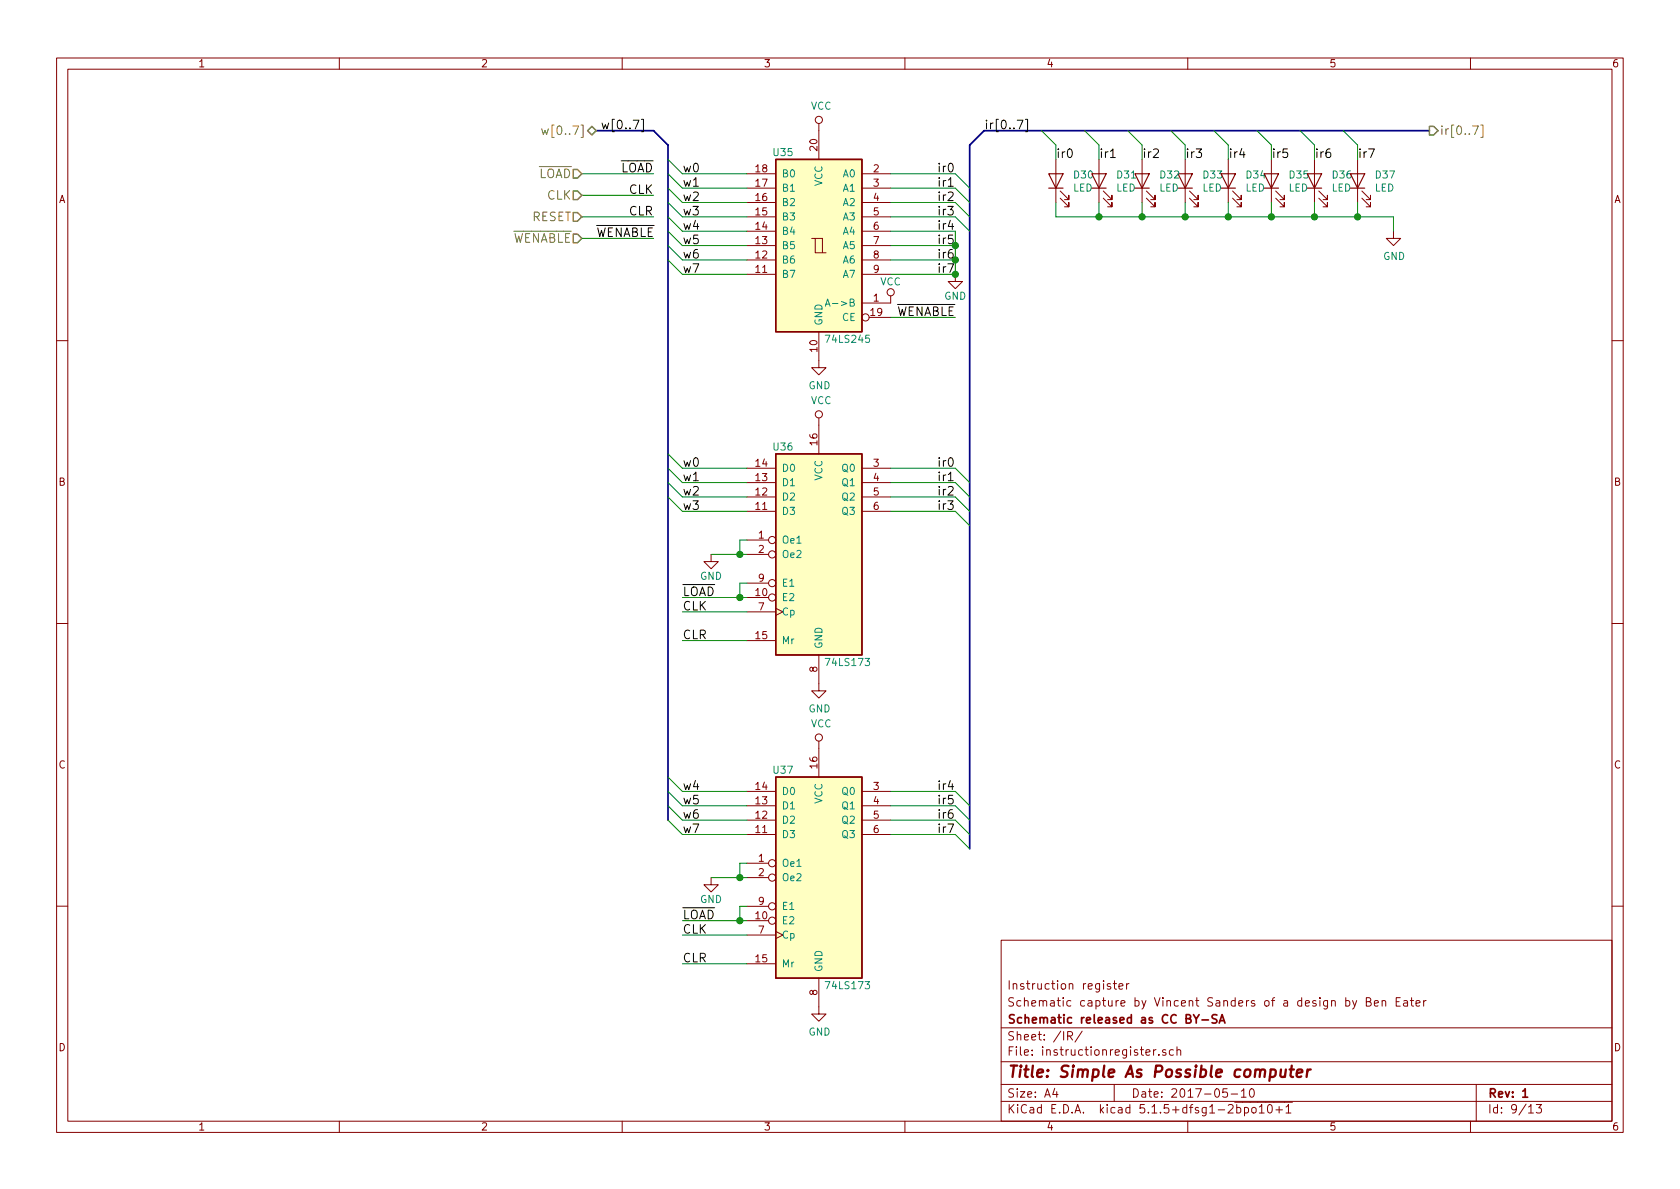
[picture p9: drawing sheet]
<svg xmlns="http://www.w3.org/2000/svg" width="297mm" height="210mm" viewBox="0 0 297 210" stroke-linecap="round" stroke-linejoin="round" font-family="sans-serif">
<g fill="none" stroke="#840000" stroke-width=".18">
<path d="M10 10.3h277v189.9h-277zM12 12.2h273v186.1h-273zM60 10.3v1.9M110 10.3v1.9M160 10.3v1.9M210 10.3v1.9M260 10.3v1.9M132.1 38.3h5.1M132.1 35.8h5.1M132.1 33.3h5.1M132.1 30.7h5.1M144.8 21.8v6.4"/>
<path d="M152.4 38.3h5.1M152.4 35.8h5.1M152.4 33.3h5.1M152.4 30.7h5.1M186.7 28.2v7.6M187.5 35l1.5 1.6v-.8v.8h-.8M187.5 33.8l1.5 1.5v-.8v.8h-.8M194.3 28.2v7.6M195.1 35l1.5 1.6v-.8v.8h-.8M195.1 33.8l1.5 1.5v-.8v.8h-.8M201.9 28.2v7.6M202.7 35l1.5 1.6v-.8v.8h-.7"/>
<path d="M202.7 33.8l1.5 1.5v-.8v.8h-.7M209.5 28.2v7.6M210.3 35l1.5 1.6v-.8v.8h-.7M210.3 33.8l1.5 1.5v-.8v.8h-.7M217.2 28.2v7.6M217.9 35l1.6 1.6v-.8v.8h-.8M217.9 33.8l1.6 1.5v-.8v.8h-.8M224.8 28.2v7.6M225.6 35l1.5 1.6v-.8v.8h-.8M225.6 33.8l1.5 1.5v-.8v.8h-.8M232.4 28.2v7.6M233.2 35l1.5 1.6v-.8v.8h-.8"/>
<path d="M233.2 33.8l1.5 1.5v-.8v.8h-.8M240 28.2v7.6M240.8 35l1.5 1.6v-.8v.8h-.7M240.8 33.8l1.5 1.5v-.8v.8h-.7M132.1 48.5h5.1M132.1 46h5.1M132.1 43.4h5.1M132.1 40.9h5.1M143.5 42.2h.6v2.5h1.9M144.1 42.2h1.3v2.5M144.8 58.7v6.3h1.2l-1.2 1.3-1.3-1.3h1.3M152.4 48.5h5.1"/>
<path d="M152.4 46h5.1M152.4 43.4h5.1M152.4 40.9h5.1M153.7 56.1h3.8M157.5 52.3v1.3h-5.1M168.9 48.5v1.3h1.3l-1.3 1.2-1.3-1.2h1.3M246.4 40.9v1.3h1.2l-1.2 1.2-1.3-1.2h1.3M10 60.2h2M144.8 73.9v6.4M285 60.2h2M125.7 98v1.3h1.3l-1.3 1.3-1.2-1.3h1.2M132.1 95.5h3.8"/>
<path d="M132.1 90.4h5.1M132.1 87.9h5.1M132.1 85.3h5.1M132.1 82.8h5.1M132.1 98h3.8M152.4 90.4h5.1M152.4 87.9h5.1M152.4 85.3h5.1M152.4 82.8h5.1M10 110.3h2M132.1 105.7h3.8M132.1 113.3h5.1"/>
<path d="M132.1 108.2h5.1M132.1 103.1h3.8M137.2 107.6l1.2 .6-1.2 .6M144.8 115.8v6.4h1.2l-1.2 1.2-1.3-1.2h1.3M285 110.3h2M132.1 139.9h5.1M144.8 131.1v6.3M152.4 139.9h5.1M125.7 155.2v1.3h1.3l-1.3 1.2-1.2-1.2h1.2M132.1 152.6h3.8M132.1 147.6h5.1M132.1 145h5.1"/>
<path d="M132.1 142.5h5.1M132.1 155.2h3.8M152.4 147.6h5.1M152.4 145h5.1M152.4 142.5h5.1M10 160.2h2M132.1 162.8h3.8M132.1 170.4h5.1M132.1 165.3h5.1M132.1 160.3h3.8M137.2 164.7l1.2 .6-1.2 .7M144.8 173v6.3h1.2l-1.2 1.3-1.3-1.3h1.3"/>
<path d="M177 166.3h108v32h-108zM196.3 174a.37 .37 0 0 0-.5 .1v.3l.5 .1 .1 .1-.2 .3-.4-.1M196.8 173.9h.6M197.1 173.4v1.3l.3 .2M197.8 174.4l.8-.1-.1-.3-.5-.1-.2 .2 .1 .7h.6M199.2 173.9v1M199.6 173.9l-.4 .3M237.9 177l.5-.1 .3 .3-.1 .6-.2 .1-.5-.1M239.1 176.9l.4 1M239.9 176.9l-.5 1.4-.3 .1M241.6 177.1h.5l.2-.1 .1-.3-.3-.3h-.5v1.5h.5l.3-.3a.41 .41 0 0 0-.3-.5M243 177.4l.7-.1-.1-.3-.4-.1-.2 .2 .1 .7h.5"/>
<path d="M244.4 177.1v-.1a.37 .37 0 0 1 .6 .1v.8M244.4 176.9v1M246.9 177.1h.5M247.6 176.4h-.7v1.5h.7M248.2 177h.6l.1 .9M248.9 177.3l-.5 .1-.3 .2 .3 .3 .5-.1M249.4 176.9h.5M249.6 176.4v1.3l.3 .2M250.4 177.4l.7-.1-.1-.3-.4-.1-.2 .2v.7h.6M251.7 176.9v1M252.1 176.9l-.4 .3M285 160.2h2"/>
<path d="M60 198.3v1.9M110 198.3v1.9M160 198.3v1.9M177 194.8h108M177 191.8h108M177 187.8h108M177 181.8h108M186.5 192.5l-.4 1h1M186.8 193v1M188.8 183.2l.7-.1 .1-.2v-.3l-.3-.2h-.5v1.5M189.1 183.2l.5 .7M191.3 182.3l-1.2 2"/>
<path d="M197 191.8v3M204 185.6v1M204.4 185.6l-.4 .3M204.9 186.5v.1M206.1 185.7a.37 .37 0 0 0-.6 .1l.1 .2 .5 .2 .1 .1-.2 .3-.5-.1M207.5 185.7l-.5-.1-.2 .3v.6l.2 .1 .5-.1M208.1 185.7h.1a.37 .37 0 0 1 .6 .1v.8M208.1 185.1v1.5M210 198.3v1.9M217 192.5h-.7l-.1 .7 .2-.1 .5 .1 .1 .2v.5l-.2 .1-.6-.1M217.7 193.5h1.1M218.3 194.9h10.2"/>
<path d="M218.7 195.9l.4-.1 .3 .3-.1 .6h-.6M218.7 195.3v1.5M219.5 193l.4-.5v1.5M219.5 194h.8M220 195.9l.4-.1 .4 .3-.1 .6-.3 .1-.4-.1M220 195.8v1.5M221.1 192.6l.2-.1a.8 .8 0 0 1 .5 .8 .8 .8 0 0 1-.5 .7 1 1 0 0 1-.2-1.4zM221.4 196l.2-.2 .4 .2v.7l-.2 .1-.4-.1zM222.7 195.8l.4-.5v1.5M222.7 196.8h.8M224.2 195.5l.4-.2a.94 .94 0 0 1 0 1.5l-.4-.3-.1-.6zM225.6 196.3h1.1"/>
<path d="M226.2 195.7v1.1M227.4 195.8l.4-.5v1.5M227.4 196.8h.8M260 198.3v1.9M261 191.8v6.5M270.3 195.8l.4-.5v1.5M270.3 196.8h.8M271.6 195.3h.9l-.4 .6 .4 .1v.7l-.2 .1-.7-.1"/>
<circle cx="144.8" cy="21.2" r=".63"/>
<circle cx="153" cy="56.1" r=".63"/>
<circle cx="157.5" cy="51.7" r=".63"/>
<circle cx="144.8" cy="73.3" r=".63"/>
<circle cx="136.5" cy="98" r=".63"/>
<circle cx="136.5" cy="95.5" r=".63"/>
<circle cx="136.5" cy="105.7" r=".63"/>
<circle cx="136.5" cy="103.1" r=".63"/>
<circle cx="144.8" cy="130.4" r=".63"/>
<circle cx="136.5" cy="155.2" r=".63"/>
<circle cx="136.5" cy="152.6" r=".63"/>
<circle cx="136.5" cy="162.8" r=".63"/>
<circle cx="136.5" cy="160.3" r=".63"/>
</g>
<path d="M211 179.4l.5 .8 .5-.8M215.2 179.5l-.6-.1-.3 .3 .1 .3 .7 .4v.4l-.2 .1-.6-.1M212.5 180.4h1.2M215.6 180.9l.5-1.5 .5 1.5M215.7 180.5h.7M269.2 193l.5-.5v1.5M269.2 194h.9" fill="none" stroke="#840000" stroke-width=".3"/>
<path d="M226.5 189.1l-.1 1.2a.56 .56 0 0 0 .8 0M227.4 189.1l-.2 1.3M228 189.1h.8M228.4 188.4l-.2 1.8v.1l.4 .1M229.3 189.8l1-.2-.1-.4h-.8l-.2 1 .3 .2 .6-.1M231.2 189.1l-.2 1.3M231.7 189.1a.54 .54 0 0 0-.6 .4" fill="none" stroke="#840000" stroke-width=".41"/>
<g fill="none" stroke="#840000" stroke-width=".2">
<path d="M185.4 30.7h2.6l-1.3 2.6zM185.4 33.3h2.6M193 30.7h2.6l-1.3 2.6zM193 33.3h2.6M200.7 30.7h2.5l-1.3 2.6zM200.7 33.3h2.5M208.3 30.7h2.5l-1.3 2.6zM208.3 33.3h2.5M215.9 30.7h2.5l-1.2 2.6zM215.9 33.3h2.5M223.5 30.7h2.6l-1.3 2.6zM223.5 33.3h2.6"/>
<path d="M231.1 30.7h2.6l-1.3 2.6zM231.1 33.3h2.6M238.8 30.7h2.5l-1.3 2.6zM238.8 33.3h2.5"/>
</g>
<g fill="#ffffc2" stroke="#ffffc2" stroke-width=".18">
<path d="M137.2 28.2h15.2v30.5h-15.2z"/>
<path d="M137.2 80.3h15.2v35.5h-15.2z"/>
<path d="M137.2 137.4h15.2v35.6h-15.2z"/>
</g>
<path d="M137.2 28.2h15.2v30.5h-15.2zM137.2 80.3h15.2v35.5h-15.2zM137.2 137.4h15.2v35.6h-15.2z" fill="none" stroke="#840000" stroke-width=".25"/>
<path d="M145.9 54.1l.4-1.2 .5 1.2M146 53.8h.6" fill="none" stroke="#008484" stroke-width=".18"/>
<path d="M105.4 23.1h10.2l2.5 2.5v119.4M252.7 23.1h-78.7l-2.6 2.5v124.5" fill="none" stroke="#000084" stroke-width=".3"/>
<g fill="none" stroke="#008400" stroke-width=".18">
<path d="M102.9 34.5h12.7M102.9 38.3h12.7M102.9 30.7h12.7M118.1 35.8l2.5 2.5h11.5M118.1 28.2l2.5 2.5h11.5M118.1 30.7l2.5 2.6h11.5M118.1 33.3l2.5 2.5h11.5M118.1 38.3l2.5 2.6h11.5M157.5 38.3h11.4l2.5 2.6M157.5 30.7h11.4l2.5 2.6M157.5 33.3h11.4l2.5 2.5M157.5 35.8h11.4l2.5 2.5"/>
<path d="M184.1 23.1l2.6 2.5v2.6M186.7 35.8v2.5h59.7v2.6M191.8 23.1l2.5 2.5v2.6M194.3 35.8v2.5M199.4 23.1l2.5 2.5v2.6M201.9 35.8v2.5M207 23.1l2.5 2.5v2.6M209.5 35.8v2.5M214.6 23.1l2.6 2.5v2.6M217.2 35.8v2.5M222.2 23.1l2.6 2.5v2.6M224.8 35.8v2.5"/>
<path d="M229.9 23.1l2.5 2.5v2.6M232.4 35.8v2.5M237.5 23.1l2.5 2.5v2.6M240 35.8v2.5M102.9 42.2h12.7M118.1 40.9l2.5 2.5h11.5M118.1 43.4l2.5 2.6h11.5M118.1 46l2.5 2.5h11.5M157.5 43.4h11.4M157.5 46h11.4M157.5 40.9h11.4v7.6h-11.4M157.5 56.1h11.4"/>
<path d="M118.1 80.3l2.5 2.5h11.5M118.1 82.8l2.5 2.5h11.5M118.1 85.3l2.5 2.6h11.5M118.1 87.9l2.5 2.5h11.5M125.7 98h6.4M132.1 95.5h-1.3v2.5M157.5 82.8h11.4l2.5 2.5M157.5 85.3h11.4l2.5 2.6M157.5 87.9h11.4l2.5 2.5M157.5 90.4h11.4l2.5 2.6M120.6 113.3h11.5M120.6 108.2h11.5"/>
<path d="M120.6 105.7h11.5M132.1 103.1h-1.3v2.6M118.1 137.4l2.5 2.5h11.5M118.1 139.9l2.5 2.6h11.5M157.5 139.9h11.4l2.5 2.6M118.1 142.5l2.5 2.5h11.5M118.1 145l2.5 2.6h11.5M125.7 155.2h6.4M132.1 152.6h-1.3v2.6M157.5 142.5h11.4l2.5 2.5M157.5 145h11.4l2.5 2.6M157.5 147.6h11.4l2.5 2.5"/>
<path d="M120.6 162.8h11.5M120.6 170.4h11.5M120.6 165.3h11.5M132.1 160.3h-1.3v2.5"/>
</g>
<path d="M101.3 33.8h.8l.8 .7-.8 .8h-.8zM101.3 30h.8l.8 .7-.8 .8h-.8zM101.3 37.6h.8l.8 .7-.8 .8h-.8zM104.6 22.3l.8 .8-.8 .8-.7-.8zM252.7 22.3h.8l.8 .8-.8 .8h-.8zM101.3 41.4h.8l.8 .8-.8 .7h-.8z" fill="none" stroke="#848400" stroke-width=".25"/>
<path d="M95.8 22.8l.3 1 .3-.7 .2 .7 .4-1M260.4 22.3h1l-.7 1.5M261.8 22.1h.4v2.2h-.4" fill="none" stroke="#848400" stroke-width=".18"/>
<path d="M106.5 21.8l.2 1 .3-.8 .3 .8 .3-1M179.9 21.3h1l-.7 1.5M181.3 21.1h.4v2.2h-.4M196.3 27.9h.9" fill="none" stroke="#000" stroke-width=".18"/>
<g fill="#008400" stroke="#008400" stroke-width=".25">
<circle cx="130.8" cy="155.2" r=".51"/>
<circle cx="130.8" cy="98" r=".51"/>
<circle cx="130.8" cy="162.8" r=".51"/>
<circle cx="194.3" cy="38.3" r=".51"/>
<circle cx="201.9" cy="38.3" r=".51"/>
<circle cx="209.6" cy="38.3" r=".51"/>
<circle cx="217.2" cy="38.3" r=".51"/>
<circle cx="224.8" cy="38.3" r=".51"/>
<circle cx="232.4" cy="38.3" r=".51"/>
<circle cx="240" cy="38.3" r=".51"/>
<circle cx="168.9" cy="48.5" r=".51"/>
<circle cx="168.9" cy="46" r=".51"/>
<circle cx="168.9" cy="43.4" r=".51"/>
<circle cx="130.8" cy="105.7" r=".51"/>
</g>
<text font-size="2.8" fill="#840000" x="178" y="190.5">Title: Simple As Possible computer</text>
<g font-size="2.1" fill="#848400">
<text x="97" y="23.9">w[0..7]</text>
<text x="254.5" y="23.9">ir[0..7]</text>
<text x="95.1" y="31.5">LOAD</text>
<text x="96.7" y="35.3">CLK</text>
<text x="94" y="39.1">RESET</text>
<text x="90.4" y="42.9">WENABLE</text>
</g>
<g font-size="2.1">
<text x="107.7" y="22.9">w[0..7]</text>
<text x="174" y="22.9">ir[0..7]</text>
<text x="186.7" y="27.9">ir0</text>
<text x="194.3" y="27.9">ir1</text>
<text x="201.9" y="27.9">ir2</text>
<text x="209.5" y="27.9">ir3</text>
<text x="217.2" y="27.9">ir4</text>
<text x="224.8" y="27.9">ir5</text>
<text x="232.4" y="27.9">ir6</text>
<text x="240" y="27.9">ir7</text>
<text x="109.6" y="30.5">LOAD</text>
<text x="111.2" y="34.3">CLK</text>
<text x="120.6" y="35.6">w2</text>
<text x="120.6" y="33">w1</text>
<text x="120.6" y="30.5">w0</text>
<text x="166.3" y="35.6">ir2</text>
<text x="166.3" y="30.5">ir0</text>
<text x="166.3" y="33">ir1</text>
<text x="105.4" y="41.9">WENABLE</text>
<text x="111.2" y="38.1">CLR</text>
<text x="120.6" y="38.1">w3</text>
<text x="120.6" y="40.6">w4</text>
<text x="166.3" y="40.6">ir4</text>
<text x="166.3" y="38.1">ir3</text>
<text x="120.6" y="43.2">w5</text>
<text x="120.6" y="45.7">w6</text>
<text x="166.3" y="43.2">ir5</text>
<text x="166.3" y="45.7">ir6</text>
<text x="120.6" y="48.3">w7</text>
<text x="166.3" y="48.3">ir7</text>
<text x="158.2" y="55.9">WENABLE</text>
<text x="120.6" y="82.5">w0</text>
<text x="166.3" y="82.5">ir0</text>
<text x="120.6" y="85.1">w1</text>
<text x="120.6" y="87.6">w2</text>
<text x="166.3" y="87.6">ir2</text>
<text x="166.3" y="85.1">ir1</text>
<text x="120.6" y="90.2">w3</text>
<text x="166.3" y="90.2">ir3</text>
<text x="120.6" y="107.9">CLK</text>
<text x="120.6" y="105.4">LOAD</text>
<text x="120.6" y="113">CLR</text>
<text x="120.6" y="139.7">w4</text>
<text x="120.6" y="142.2">w5</text>
<text x="166.3" y="142.2">ir5</text>
<text x="166.3" y="139.7">ir4</text>
<text x="120.6" y="144.8">w6</text>
<text x="120.6" y="147.3">w7</text>
<text x="166.3" y="144.8">ir6</text>
<text x="166.3" y="147.3">ir7</text>
<text x="120.6" y="165.1">CLK</text>
<text x="120.6" y="162.6">LOAD</text>
<text x="120.6" y="170.2">CLR</text>
</g>
<g font-size="2.1" fill="#840000">
<text x="178" y="178">Schematic capture by Vincent Sanders of a design by Ben Eater</text>
<text x="178" y="175">Instruction register</text>
<text x="178" y="184">Sheet: /IR/</text>
<text x="178" y="181">Schematic released as CC BY-SA</text>
<text x="178" y="186.7">File: instructionregister.sch</text>
<text x="178" y="196.9">KiCad E.D.A. kicad 5.1.5+dfsg1-2bpo10+1</text>
<text x="178" y="194.1">Size: A4</text>
<text x="200" y="194.1">Date: 2017-05-10</text>
<text x="263" y="194.1">Rev: 1</text>
<text x="263" y="196.9">Id: 9/13</text>
</g>
<g font-size="1.8" fill="#840000">
<text x="35" y="11.9">1</text>
<text x="85" y="11.9">2</text>
<text x="135" y="11.9">3</text>
<text x="185" y="11.9">4</text>
<text x="235" y="11.9">5</text>
<text x="285" y="11.9">6</text>
<text x="144.5" y="26.6" transform="rotate(-90 144.5 26.6)">20</text>
<text x="10.4" y="35.9">A</text>
<text x="133.7" y="35.6">16</text>
<text x="133.7" y="33">17</text>
<text x="133.7" y="30.5">18</text>
<text x="154.5" y="30.5">2</text>
<text x="154.5" y="33">3</text>
<text x="154.5" y="35.6">4</text>
<text x="285.4" y="35.9">A</text>
<text x="133.7" y="40.6">14</text>
<text x="133.7" y="38.1">15</text>
<text x="154.5" y="38.1">5</text>
<text x="154.5" y="40.6">6</text>
<text x="133.7" y="45.7">12</text>
<text x="133.7" y="43.2">13</text>
<text x="154.5" y="43.2">7</text>
<text x="154.5" y="45.7">8</text>
<text x="133.7" y="48.3">11</text>
<text x="154.5" y="53.3">1</text>
<text x="154.5" y="48.3">9</text>
<text x="154" y="55.9">19</text>
<text x="144.5" y="62.2" transform="rotate(-90 144.5 62.2)">10</text>
<text x="133.7" y="82.5">14</text>
<text x="144.5" y="78.7" transform="rotate(-90 144.5 78.7)">16</text>
<text x="154.5" y="82.5">3</text>
<text x="10.4" y="85.9">B</text>
<text x="133.7" y="87.6">12</text>
<text x="133.7" y="85.1">13</text>
<text x="154.5" y="85.1">4</text>
<text x="154.5" y="87.6">5</text>
<text x="285.4" y="85.9">B</text>
<text x="133.7" y="90.2">11</text>
<text x="134.1" y="95.2">1</text>
<text x="154.5" y="90.2">6</text>
<text x="134.1" y="97.8">2</text>
<text x="133.7" y="105.4">10</text>
<text x="134.1" y="107.9">7</text>
<text x="134.1" y="102.9">9</text>
<text x="133.7" y="113">15</text>
<text x="144.5" y="118.8" transform="rotate(-90 144.5 118.8)">8</text>
<text x="10.4" y="135.9">C</text>
<text x="144.5" y="135.8" transform="rotate(-90 144.5 135.8)">16</text>
<text x="285.4" y="135.9">C</text>
<text x="133.7" y="142.2">13</text>
<text x="133.7" y="139.7">14</text>
<text x="154.5" y="139.7">3</text>
<text x="154.5" y="142.2">4</text>
<text x="133.7" y="147.3">11</text>
<text x="133.7" y="144.8">12</text>
<text x="154.5" y="144.8">5</text>
<text x="154.5" y="147.3">6</text>
<text x="134.1" y="152.4">1</text>
<text x="134.1" y="154.9">2</text>
<text x="134.1" y="160">9</text>
<text x="133.7" y="162.6">10</text>
<text x="134.1" y="165.1">7</text>
<text x="133.7" y="170.2">15</text>
<text x="144.5" y="176" transform="rotate(-90 144.5 176)">8</text>
<text x="10.4" y="185.9">D</text>
<text x="285.4" y="185.9">D</text>
<text x="35" y="199.9">1</text>
<text x="85" y="199.9">2</text>
<text x="135" y="199.9">3</text>
<text x="185" y="199.9">4</text>
<text x="235" y="199.9">5</text>
<text x="285" y="199.9">6</text>
</g>
<g font-size="1.8" fill="#008484">
<text x="143.4" y="19.4">VCC</text>
<text x="136.8" y="27.6">U35</text>
<text x="138.2" y="33.9">B1</text>
<text x="138.2" y="31.4">B0</text>
<text x="145.4" y="32.9" transform="rotate(-90 145.4 32.9)">VCC</text>
<text x="149.1" y="31.4">A0</text>
<text x="149.1" y="33.9">A1</text>
<text x="189.7" y="33.9">LED</text>
<text x="189.9" y="31.6">D30</text>
<text x="197.3" y="33.9">LED</text>
<text x="197.6" y="31.6">D31</text>
<text x="205" y="33.9">LED</text>
<text x="205.2" y="31.6">D32</text>
<text x="212.6" y="33.9">LED</text>
<text x="212.8" y="31.6">D33</text>
<text x="220.2" y="33.9">LED</text>
<text x="220.4" y="31.6">D34</text>
<text x="227.8" y="33.9">LED</text>
<text x="228" y="31.6">D35</text>
<text x="235.4" y="33.9">LED</text>
<text x="235.7" y="31.6">D36</text>
<text x="243.1" y="33.9">LED</text>
<text x="243.3" y="31.6">D37</text>
<text x="138.2" y="41.5">B4</text>
<text x="138.2" y="39">B3</text>
<text x="138.2" y="36.4">B2</text>
<text x="149.1" y="36.4">A2</text>
<text x="149.1" y="39">A3</text>
<text x="149.1" y="41.5">A4</text>
<text x="138.2" y="46.6">B6</text>
<text x="138.2" y="44.1">B5</text>
<text x="149.1" y="44.1">A5</text>
<text x="149.1" y="46.6">A6</text>
<text x="244.6" y="46">GND</text>
<text x="138.2" y="49.1">B7</text>
<text x="149.1" y="49.1">A7</text>
<text x="155.6" y="50.5">VCC</text>
<text x="167" y="53">GND</text>
<text x="145.4" y="57.7" transform="rotate(-90 145.4 57.7)">GND</text>
<text x="147.2" y="54.2">A-&gt;B</text>
<text x="148.9" y="56.8">CE</text>
<text x="146.3" y="60.6">74LS245</text>
<text x="143" y="68.8">GND</text>
<text x="143.4" y="71.5">VCC</text>
<text x="136.8" y="79.7">U36</text>
<text x="138.2" y="83.4">D0</text>
<text x="149" y="83.4">Q0</text>
<text x="138.2" y="88.5">D2</text>
<text x="138.2" y="86">D1</text>
<text x="145.4" y="85" transform="rotate(-90 145.4 85)">VCC</text>
<text x="149" y="86">Q1</text>
<text x="149" y="88.5">Q2</text>
<text x="138.2" y="91.1">D3</text>
<text x="149" y="91.1">Q3</text>
<text x="138.2" y="96.1">Oe1</text>
<text x="138.2" y="98.7">Oe2</text>
<text x="123.8" y="102.5">GND</text>
<text x="138.2" y="106.3">E2</text>
<text x="138.2" y="103.8">E1</text>
<text x="138.2" y="113.9">Mr</text>
<text x="138.2" y="108.8">Cp</text>
<text x="145.4" y="114.8" transform="rotate(-90 145.4 114.8)">GND</text>
<text x="146.3" y="117.8">74LS173</text>
<text x="143" y="126">GND</text>
<text x="143.4" y="128.6">VCC</text>
<text x="136.8" y="136.8">U37</text>
<text x="138.2" y="143.1">D1</text>
<text x="138.2" y="140.6">D0</text>
<text x="145.4" y="142.2" transform="rotate(-90 145.4 142.2)">VCC</text>
<text x="149" y="140.6">Q0</text>
<text x="149" y="143.1">Q1</text>
<text x="138.2" y="148.2">D3</text>
<text x="138.2" y="145.7">D2</text>
<text x="149" y="145.7">Q2</text>
<text x="149" y="148.2">Q3</text>
<text x="138.2" y="153.3">Oe1</text>
<text x="138.2" y="155.8">Oe2</text>
<text x="123.8" y="159.7">GND</text>
<text x="138.2" y="160.9">E1</text>
<text x="138.2" y="163.4">E2</text>
<text x="138.2" y="166">Cp</text>
<text x="138.2" y="171.1">Mr</text>
<text x="145.4" y="172" transform="rotate(-90 145.4 172)">GND</text>
<text x="146.3" y="174.9">74LS173</text>
<text x="143" y="183.1">GND</text>
</g>
</svg>
